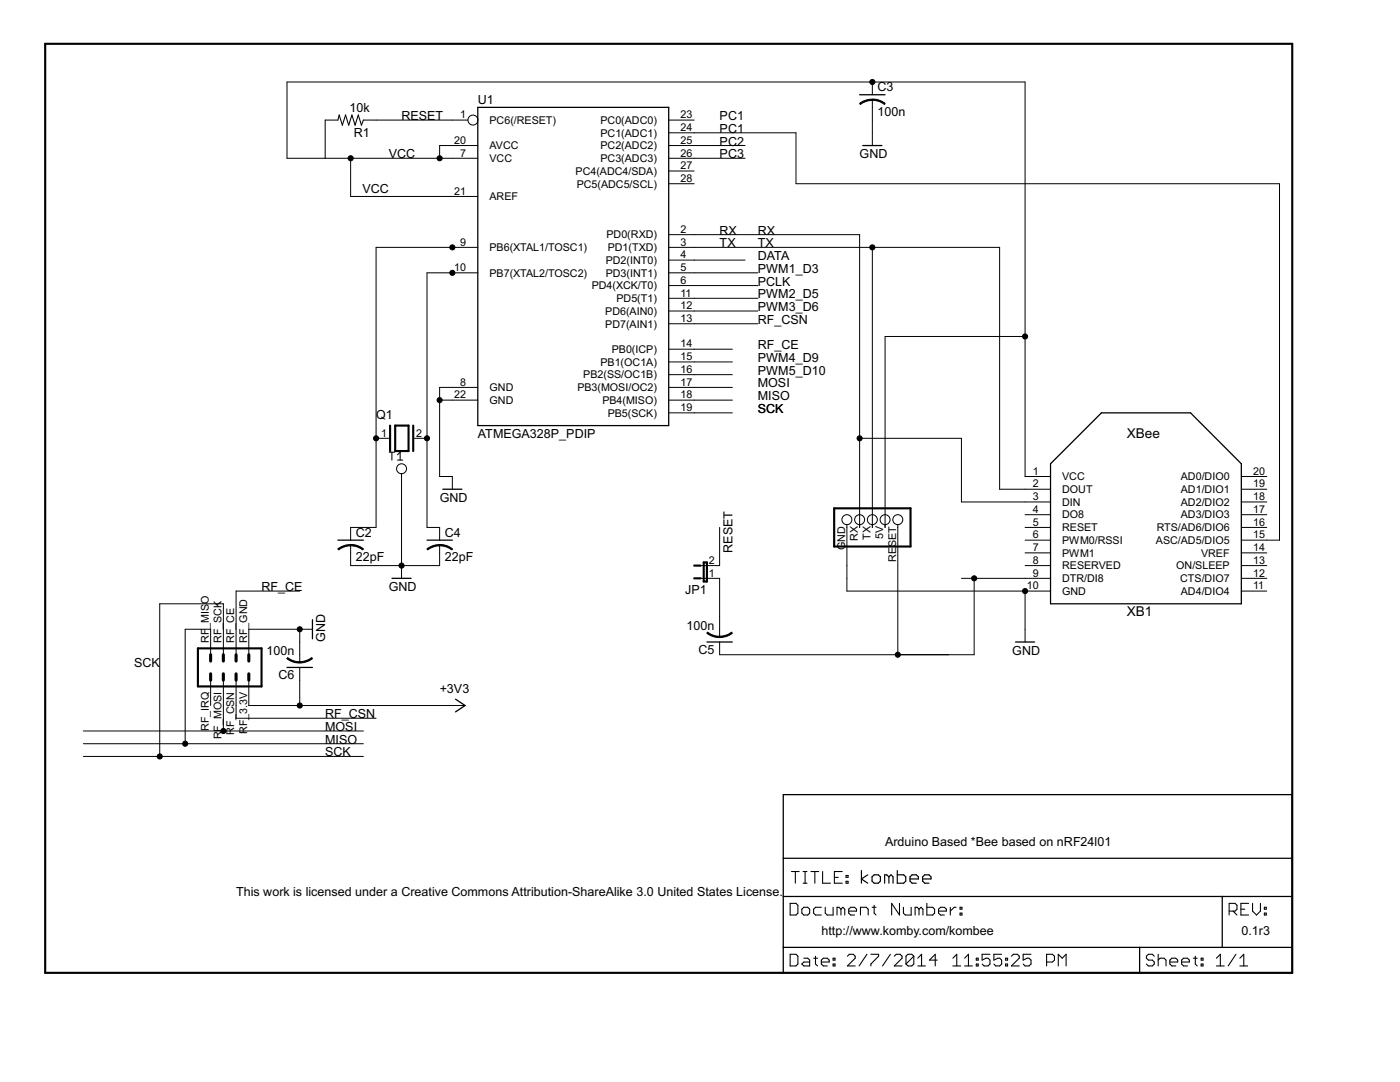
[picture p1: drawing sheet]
<svg xmlns="http://www.w3.org/2000/svg" width="279mm" height="216mm" viewBox="0 0 279 216" stroke-linecap="round" stroke-linejoin="round" font-family="sans-serif">
<g fill="none" stroke="#000" stroke-width=".21">
<path d="M67.4 24l.3-1.1 .6 2.1 .7-2.1 .6 2.1 .6-2.1 .7 2.1 .6-2.1 .6 2.1 .4-1M77.7 90.2h1M78.2 90.2v1.6M79.3 90.7l.6-.5v1.6M79.3 91.8h1.1M157.9 173.9h1.6M158.7 173.9v2.3M160.3 173.9h.8M160.3 176.2h.8M160.7 173.9v2.3M161.8 173.9h1.6M162.6 173.9v2.3"/>
<path d="M164.2 173.9v2.3h1.5M166.5 175.1h.8M168.1 173.9h-1.6v2.3h1.6M168.8 175.9h.4v.3h-.4zM168.8 174.7h.4v.4h-.4zM157.7 180.3h1.2l.3 .3v1.6l-.3 .4h-1.2zM157.7 190.4h1.2l.3 .4v1.6l-.3 .3h-1.2zM160 181.4l.4-.4h.8l.4 .4v.8l-.4 .4h-.8l-.4-.4zM160.4 191.2h.8l.4 .4v1.1h-1.2l-.4-.3 .4-.4h1.2M162.4 191.2h.8M162.8 190.8v1.6l.4 .3M163.9 192h1.6v-.4l-.4-.4h-.8l-.4 .4v.8l.4 .3h.8"/>
<path d="M163.9 181h-1.1l-.4 .4v.8l.4 .4h1.1M164.7 181v1.2l.4 .4h1.2v-1.6M166.3 192.4h.3v.3h-.3zM166.3 191.2h.3v.4h-.3zM167.8 181.4l-.4-.4h-.4v1.6M167.8 181.4v1.2M167.8 181.4l.4-.4 .4 .4v1.2M169.1 190.8l.4-.4h.8l.4 .4v.4l-1.6 1.5h1.6M169.4 181.8h1.5v-.4l-.4-.4h-.7l-.4 .4v.8l.4 .4h.7M171.7 182.6v-1.6h1.2l.4 .4v1.2M173 190.4l-1.6 2.3M173.8 190.4h1.5v.4l-1.5 1.6v.3"/>
<path d="M174.1 181h.7M174.5 180.6v1.6l.3 .4M177.7 190.4l-1.6 2.3M178.5 190.8l.4-.4h.7l.4 .4v.4l-1.5 1.5h1.5M179.5 180.3v2.3l-1.6-2.3v2.3M180.3 181v1.2l.4 .4h1.1v-1.6M182.4 190.8v1.6l-.4 .3h-.8l-.4-.3M182.4 190.8l-.4-.4h-.8l-.4 .4v1.6M182.4 190.8l-1.6 1.6M183.2 192.7h1.5M183.2 191.2l.7-.8v2.3M183.4 181.4l-.4-.4h-.4v1.6"/>
<path d="M183.4 181.4v1.2M183.4 181.4l.4-.4 .4 .4v1.2M185 180.3v2.3h1.1l.4-.4v-.8l-.4-.4h-1.1M187 191.6h-1.5l1.1-1.2v2.3M187.3 181.8h1.6v-.4l-.4-.4h-.8l-.4 .4v.8l.4 .4h.8M189.7 181v1.6M190.2 192.7h1.5M190.2 191.2l.7-.8v2.3M190.8 181h-.4l-.7 .8M191.6 182.2h.4v.4h-.4zM191.6 181h.4v.4h-.4zM192.5 192.7h1.6"/>
<path d="M192.5 191.2l.8-.8v2.3M194.8 192.4h.4v.3h-.4zM194.8 191.2h.4v.4h-.4zM197.6 190.4h-1.6v1.2l.8-.4h.4l.4 .4v.8l-.4 .3h-.8l-.4-.3M199.9 190.4h-1.5v1.2l.7-.4h.4l.4 .4v.8l-.4 .3h-.8l-.3-.3M200.7 192.4h.4v.3h-.4zM200.7 191.2h.4v.4h-.4zM201.8 190.8l.4-.4h.8l.4 .4v.4l-1.6 1.5h1.6M205.8 190.4h-1.6v1.2l.8-.4h.4l.4 .4v.8l-.4 .3h-.8l-.4-.3M208.9 192h1.1l.4-.4v-.8l-.4-.4h-1.1v2.3M211.2 192.7v-2.3l.8 .8 .8-.8v2.3M230.4 190.8l-.4-.4h-.8l-.4 .4v.4l.4 .4h.8l.4 .4v.4l-.4 .3h-.8l-.4-.3"/>
<path d="M231.1 191.6l.4-.4h.8l.4 .4v1.1M231.1 190.4v2.3M233.5 192h1.5v-.4l-.3-.4h-.8l-.4 .4v.8l.4 .3h.8M235.8 192h1.6v-.4l-.4-.4h-.8l-.4 .4v.8l.4 .3h.8M238.1 191.2h.8M238.5 190.8v1.6l.4 .3M239.7 192.4h.4v.3h-.4zM239.7 191.2h.4v.4h-.4zM242.8 192.7h1.5M242.8 191.2l.7-.8v2.3M245.3 181.8h1.2l.4-.4v-.8l-.4-.3h-1.2v2.3M246.1 181.8l.8 .8"/>
<path d="M246.7 190.4l-1.6 2.3M247.4 192.7h1.6M247.4 191.2l.8-.8v2.3M247.6 181.4h.8M249.2 180.3h-1.6v2.3h1.6M250 180.3v1.5l.8 .8 .7-.8v-1.5M252.3 182.2h.4v.4h-.4zM252.3 181h.4v.4h-.4z"/>
</g>
<path d="M9 8.7h248.9v185.4h-248.9zM77.9 84.9v5.1M78.9 84.9h2.6v5.1h-2.6zM82.5 84.9v5.1M138.5 115.4h1.3M138.5 112.9h1.3M140.4 112.2h.7v3.8h-.7zM166.5 101.4h15.2v7.7h-15.2zM39.5 129.4h12.7v7.6h-12.7z" fill="none" stroke="#000" stroke-width=".42"/>
<g fill="none" stroke="#000" stroke-width=".25">
<path d="M171.6 18.9h5M95.4 21.4h38.1v63.5h-38.1zM172.2 29h3.8M88.4 97.6h3.8M219.8 82.4h17.8l10.1 10.1v28h-38v-28zM67.4 107.8h5.1M78.2 115.4h3.8M85.2 107.8h5.1M57.3 133.2h5.1M62.4 123.7v3.8M90.9 139.5l1.9 1.3-1.9 1.2M141.1 128.1h5.1"/>
<path d="M202.7 128.1h3.8M156.3 158.6h101.6v35.5h-101.6zM156.3 178.9h101.6M156.3 171.3h101.6M243.9 178.9v10.1M156.3 189h101.6M227.4 189v5.1"/>
</g>
<path d="M171.9 173.7v2.5M173.2 174.6l-1.3 .8 1.3 .8M174 175l.5-.4h.8l.4 .4v.8l-.4 .4h-.8l-.5-.4zM177.4 175l-.4-.4h-.4v1.6M177.4 175v1.2M177.4 175l.4-.4 .4 .4v1.2M179.1 173.7v2.5h1.2l.5-.4v-.8l-.5-.4h-1.2M181.6 175.4h1.7v-.4l-.4-.4h-.9l-.4 .4v.8l.4 .4h.9M184.1 175.4h1.7v-.4l-.4-.4h-.8l-.5 .4v.8l.5 .4h.8" fill="none" stroke="#000" stroke-width=".23"/>
<g fill="none" stroke="#000" stroke-width=".2">
<path d="M174.1 16.4v2.5M174.1 19.9v9.1M67.4 24h-2.5v7.6M70 31.6v7.6h25.4M72.5 24h20.9M95.4 31.6h-38.1v-15.2h147.3v78.7h5.1M95.4 29h-7.7v2.6M133.5 31.6h15.2M133.5 29h15.2M133.5 36.7h5M133.5 26.5h25.4v10.2h96.5v71.1h-7.7M133.5 34.1h5"/>
<path d="M133.5 24h5M95.4 54.4h-10.2v50.8h2.5v2.6M95.4 49.4h-20.3v55.8h-5.1v2.6M133.5 54.4h17.7M133.5 49.4h66v48.2h10.2M133.5 59.5h17.7M133.5 57h17.7M133.5 51.9h15.2M133.5 46.8h38.1v58.4M174.1 49.4v55.8M87.7 79.8h7.7M95.4 77.3h-7.7v17.8h2.6v2.5"/>
<path d="M133.5 77.3h12.7M133.5 79.8h12.7M133.5 74.8h12.7M133.5 72.2h12.7M133.5 69.7h12.7M133.5 64.6h17.7M133.5 62.1h17.7M204.6 67.1h-28v38.1M75.1 87.5h2.5M80.1 94.5v20.9M82.7 87.5h2.5M133.5 82.4h12.7"/>
<path d="M171.6 87.5h20.3v12.7h17.8M247.7 95.1h5.1M247.7 97.6h5.1M59.8 117.9h-12.7v12.7M70 108.8v4.1h17.7v-4.1M139.8 115.4h3.8v11.7M143.6 105.2v7.7h-3.8M169 104.7v13.2h40.7M179.2 104.7v25.9M191.9 115.4h17.8M194.4 115.4v15.2h-50.8v-2.5M204.6 102.7h5.1"/>
<path d="M204.6 105.2h5.1M204.6 107.8h5.1M204.6 110.3h5.1M204.6 112.9h5.1M204.6 117.9v10.2M247.7 100.2h5.1M247.7 102.7h5.1M247.7 105.2h5.1M247.7 110.3h5.1M247.7 112.9h5.1M247.7 115.4h5.1M247.7 117.9h5.1"/>
<path d="M42 130.6v-5h-5v22.8M42 135.7v5.1M44.6 130.6v-10.1h-12.7v30.4M44.6 135.7v10.2M47.1 135.7v7.6h28M49.7 135.7v5.1h43.1M59.8 125.6v6.6M59.8 133.2v7.6M62.4 125.6h-12.7v5M16.6 150.9h55.9M16.6 148.4h55.9M16.6 145.9h55.9"/>
<circle cx="94.4" cy="24" r=".99"/>
<circle cx="80.1" cy="93.5" r=".99"/>
<circle cx="169" cy="103.7" r=".99"/>
<circle cx="171.6" cy="103.7" r=".99"/>
<circle cx="174.1" cy="103.7" r=".99"/>
<circle cx="176.6" cy="103.7" r=".99"/>
<circle cx="179.2" cy="103.7" r=".99"/>
</g>
<g fill="#000" stroke="#000" stroke-width=".2">
<path d="M171.6 20.6l1.1-.6 1.4-.2v.2l-1 .2-1.4 .6z" fill-rule="evenodd"/>
<path d="M174.1 19.8l1.4 .2 1.2 .6-.2 .2-.9-.5-1.5-.3z" fill-rule="evenodd"/>
<path d="M67.4 109.5l1.2-.6 1.4-.2v.2l-1 .2-1.4 .6z" fill-rule="evenodd"/>
<path d="M70 108.6h.3a3.9 3.9 0 0 1 2.2 .9l-.1 .2-1.4-.7-1-.1z" fill-rule="evenodd"/>
<path d="M85.2 109.5l1.2-.6 1.3-.2v.2l-1 .2-1.3 .6z" fill-rule="evenodd"/>
<path d="M87.7 108.6h.3a3.9 3.9 0 0 1 2.3 .9l-.2 .2-1.3-.7-1.1-.1z" fill-rule="evenodd"/>
<path d="M57.4 131.2l1.4 .7 1 .1v.3h-.3a4.1 4.1 0 0 1-2.3-.9z" fill-rule="evenodd"/>
<path d="M59.8 132l1-.1 1.4-.7 .2 .2-.7 .5-1.1 .3-.8 .1z" fill-rule="evenodd"/>
<path d="M141.2 126.1l.9 .6 1.5 .3v.2l-.8-.1-1-.3-.7-.5z" fill-rule="evenodd"/>
<path d="M143.6 127l1.5-.3 .9-.6 .2 .2-1.2 .7-1.4 .2z" fill-rule="evenodd"/>
<circle cx="174.1" cy="16.4" r=".51"/>
<circle cx="70" cy="31.6" r=".51"/>
<circle cx="87.7" cy="31.6" r=".51"/>
<circle cx="90.3" cy="54.4" r=".51"/>
<circle cx="90.3" cy="49.4" r=".51"/>
<circle cx="174.1" cy="49.4" r=".51"/>
<circle cx="87.7" cy="79.8" r=".51"/>
<circle cx="204.6" cy="67.1" r=".51"/>
<circle cx="75.1" cy="87.5" r=".51"/>
<circle cx="85.2" cy="87.5" r=".51"/>
<circle cx="171.6" cy="87.5" r=".51"/>
<circle cx="80.1" cy="112.9" r=".51"/>
<circle cx="194.4" cy="115.4" r=".51"/>
<circle cx="204.6" cy="117.9" r=".51"/>
<circle cx="59.8" cy="125.6" r=".51"/>
<circle cx="179.2" cy="130.6" r=".51"/>
<circle cx="31.9" cy="150.9" r=".51"/>
<circle cx="37" cy="148.4" r=".51"/>
<circle cx="44.6" cy="145.9" r=".51"/>
<circle cx="59.8" cy="140.8" r=".51"/>
</g>
<path d="M42 130.6v1.3M42 134.5v1.2M44.6 130.6v1.3M44.6 134.5v1.2M47.1 130.6v1.3M47.1 134.5v1.2M49.7 130.6v1.3M49.7 134.5v1.2" fill="none" stroke="#000" stroke-width=".61"/>
<g font-size="3">
<text x="224.9" y="87.5">XBee</text>
<text x="224.9" y="123">XB1</text>
</g>
<g font-size="2.8">
<text x="69.7" y="22.4">10k</text>
<text x="80.1" y="24">RESET</text>
<text x="95.4" y="20.7">U1</text>
<text x="143.6" y="24">PC1</text>
<text x="175.1" y="23.1">100n</text>
<text x="175.1" y="18.3">C3</text>
<text x="70.6" y="27.2">R1</text>
<text x="143.6" y="29">PC2</text>
<text x="143.6" y="26.5">PC1</text>
<text x="77.6" y="31.6">VCC</text>
<text x="143.6" y="31.6">PC3</text>
<text x="171.6" y="31.6">GND</text>
<text x="72.3" y="38.4">VCC</text>
<text x="143.6" y="46.8">RX</text>
<text x="151.2" y="46.8">RX</text>
<text x="143.6" y="49.4">TX</text>
<text x="151.2" y="49.4">TX</text>
<text x="151.2" y="51.9">DATA</text>
<text x="151.2" y="57">PCLK</text>
<text x="151.2" y="59.5">PWM2_D5</text>
<text x="151.2" y="54.4">PWM1_D3</text>
<text x="151.2" y="62.1">PWM3_D6</text>
<text x="151.2" y="64.6">RF_CSN</text>
<text x="151.2" y="69.7">RF_CE</text>
<text x="151.2" y="77.3">MOSI</text>
<text x="151.2" y="74.8">PWM5_D10</text>
<text x="151.2" y="72.2">PWM4_D9</text>
<text x="75" y="83.6">Q1</text>
<text x="151.2" y="82.4">SCK</text>
<text x="151.2" y="79.8">MISO</text>
<text x="95.4" y="87.5">ATMEGA328P_PDIP</text>
<text x="87.7" y="100.2">GND</text>
<text x="71" y="107.1">C2</text>
<text x="88.8" y="107.1">C4</text>
<text x="71" y="112">22pF</text>
<text x="88.8" y="112">22pF</text>
<text x="146.2" y="110.3" transform="rotate(-90 146.2 110.3)">RESET</text>
<text x="52.2" y="117.9">RF_CE</text>
<text x="77.6" y="117.9">GND</text>
<text x="136.8" y="118.4">JP1</text>
<text x="137" y="125.7">100n</text>
<text x="53.2" y="130.8">100n</text>
<text x="64.9" y="128.1" transform="rotate(-90 64.9 128.1)">GND</text>
<text x="139.4" y="130.5">C5</text>
<text x="202" y="130.6">GND</text>
<text x="26.8" y="133.2">SCK</text>
<text x="55.6" y="135.6">C6</text>
<text x="64.9" y="143.3">RF_CSN</text>
<text x="87.7" y="138.2">+3V3</text>
<text x="64.9" y="148.4">MISO</text>
<text x="64.9" y="145.9">MOSI</text>
<text x="64.9" y="150.9">SCK</text>
<text x="176.6" y="168.7">Arduino Based *Bee based on nRF24l01</text>
<text x="47.1" y="178.9">This work is licensed under a Creative Commons Attribution-ShareAlike 3.0 United States License.</text>
<text x="163.9" y="186.5">http://www.komby.com/kombee</text>
<text x="247.7" y="186.5">0.1r3</text>
</g>
<g font-size="2.4">
<text x="91.8" y="23.6">1</text>
<text x="135.8" y="23.6">23</text>
<text x="90.7" y="28.7">20</text>
<text x="97.7" y="29.8">AVCC</text>
<text x="97.7" y="24.7">PC6(/RESET)</text>
<text x="119.8" y="29.8">PC2(ADC2)</text>
<text x="119.8" y="27.3">PC1(ADC1)</text>
<text x="119.8" y="24.7">PC0(ADC0)</text>
<text x="135.8" y="28.7">25</text>
<text x="135.8" y="26.2">24</text>
<text x="91.8" y="31.2">7</text>
<text x="97.7" y="32.4">VCC</text>
<text x="114.9" y="34.9">PC4(ADC4/SDA)</text>
<text x="119.8" y="32.4">PC3(ADC3)</text>
<text x="135.8" y="33.8">27</text>
<text x="135.8" y="31.2">26</text>
<text x="90.7" y="38.9">21</text>
<text x="97.7" y="40">AREF</text>
<text x="115.1" y="37.4">PC5(ADC5/SCL)</text>
<text x="135.8" y="36.3">28</text>
<text x="121" y="47.6">PD0(RXD)</text>
<text x="135.8" y="46.5">2</text>
<text x="91.8" y="49">9</text>
<text x="97.7" y="50.1">PB6(XTAL1/TOSC1)</text>
<text x="120.9" y="52.7">PD2(INT0)</text>
<text x="121.3" y="50.1">PD1(TXD)</text>
<text x="135.8" y="51.5">4</text>
<text x="135.8" y="49">3</text>
<text x="90.7" y="54.1">10</text>
<text x="97.7" y="55.2">PB7(XTAL2/TOSC2)</text>
<text x="118.1" y="57.7">PD4(XCK/T0)</text>
<text x="120.9" y="55.2">PD3(INT1)</text>
<text x="135.8" y="59.2">11</text>
<text x="135.8" y="56.6">6</text>
<text x="135.8" y="54.1">5</text>
<text x="120.8" y="65.4">PD7(AIN1)</text>
<text x="120.8" y="62.8">PD6(AIN0)</text>
<text x="123" y="60.3">PD5(T1)</text>
<text x="135.8" y="64.2">13</text>
<text x="135.8" y="61.7">12</text>
<text x="122.1" y="70.4">PB0(ICP)</text>
<text x="135.8" y="71.9">15</text>
<text x="135.8" y="69.3">14</text>
<text x="91.8" y="76.9">8</text>
<text x="116.4" y="75.5">PB2(SS/OC1B)</text>
<text x="119.8" y="73">PB1(OC1A)</text>
<text x="135.8" y="76.9">17</text>
<text x="135.8" y="74.4">16</text>
<text x="90.7" y="79.5">22</text>
<text x="97.7" y="78.1">GND</text>
<text x="97.7" y="80.6">GND</text>
<text x="115.2" y="78.1">PB3(MOSI/OC2)</text>
<text x="120.2" y="80.6">PB4(MISO)</text>
<text x="121.3" y="83.1">PB5(SCK)</text>
<text x="135.8" y="82">19</text>
<text x="135.8" y="79.5">18</text>
<text x="76" y="87.1">1</text>
<text x="83" y="87.1">2</text>
<text x="206.1" y="94.7">1</text>
<text x="212" y="95.8">VCC</text>
<text x="235.7" y="95.8">AD0/DIO0</text>
<text x="250.1" y="94.7">20</text>
<text x="206.1" y="97.3">2</text>
<text x="206.1" y="99.8">3</text>
<text x="212" y="98.4">DOUT</text>
<text x="212" y="100.9">DIN</text>
<text x="235.7" y="100.9">AD2/DIO2</text>
<text x="235.7" y="98.4">AD1/DIO1</text>
<text x="250.1" y="99.8">18</text>
<text x="250.1" y="97.3">19</text>
<text x="171.2" y="108" transform="rotate(-90 171.2 108)">RX</text>
<text x="173.7" y="107.7" transform="rotate(-90 173.7 107.7)">TX</text>
<text x="176.3" y="107.6" transform="rotate(-90 176.3 107.6)">5V</text>
<text x="206.1" y="102.3">4</text>
<text x="206.1" y="104.9">5</text>
<text x="206.1" y="107.4">6</text>
<text x="212" y="103.5">DO8</text>
<text x="212" y="106">RESET</text>
<text x="230.8" y="106">RTS/AD6/DIO6</text>
<text x="235.7" y="103.5">AD3/DIO3</text>
<text x="250.1" y="107.4">15</text>
<text x="250.1" y="104.9">16</text>
<text x="250.1" y="102.3">17</text>
<text x="141.4" y="112.5">2</text>
<text x="168.7" y="109.8" transform="rotate(-90 168.7 109.8)">GND</text>
<text x="178.8" y="112.1" transform="rotate(-90 178.8 112.1)">RESET</text>
<text x="206.1" y="110">7</text>
<text x="206.1" y="112.5">8</text>
<text x="212" y="108.5">PWM0/RSSI</text>
<text x="212" y="111.1">PWM1</text>
<text x="212" y="113.6">RESERVED</text>
<text x="230.7" y="108.5">ASC/AD5/DIO5</text>
<text x="234.7" y="113.6">ON/SLEEP</text>
<text x="239.7" y="111.1">VREF</text>
<text x="250.1" y="112.5">13</text>
<text x="250.1" y="110">14</text>
<text x="141.4" y="115">1</text>
<text x="204.9" y="117.6">10</text>
<text x="206.1" y="115">9</text>
<text x="212" y="116.2">DTR/DI8</text>
<text x="212" y="118.7">GND</text>
<text x="235.5" y="116.2">CTS/DIO7</text>
<text x="235.7" y="118.7">AD4/DIO4</text>
<text x="250.1" y="117.6">11</text>
<text x="250.1" y="115">12</text>
<text x="41.7" y="125.4" transform="rotate(-90 41.7 125.4)">_MISO</text>
<text x="41.7" y="128.3" transform="rotate(-90 41.7 128.3)">RF</text>
<text x="44.2" y="128.3" transform="rotate(-90 44.2 128.3)">RF_SCK</text>
<text x="46.8" y="128.3" transform="rotate(-90 46.8 128.3)">RF_CE</text>
<text x="49.3" y="128.3" transform="rotate(-90 49.3 128.3)">RF_GND</text>
<text x="41.7" y="145.9" transform="rotate(-90 41.7 145.9)">RF_IRQ</text>
<text x="44.2" y="147.5" transform="rotate(-90 44.2 147.5)">RF_MOSI</text>
<text x="46.8" y="146.6" transform="rotate(-90 46.8 146.6)">RF_CSN</text>
<text x="49.3" y="146.5" transform="rotate(-90 49.3 146.5)">RF_3.3V</text>
</g>
</svg>
